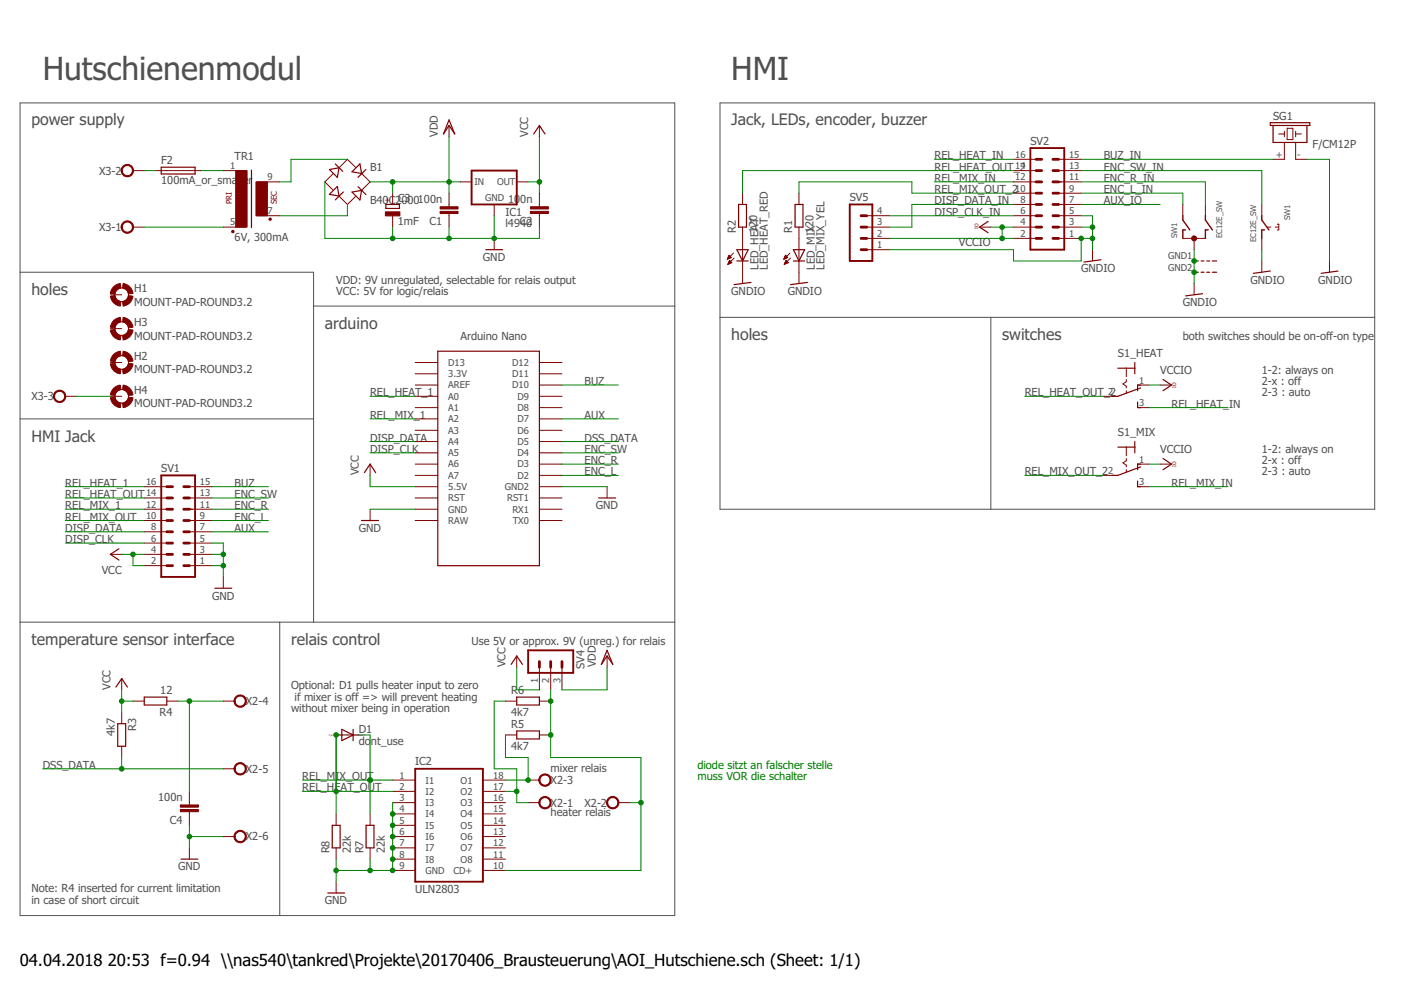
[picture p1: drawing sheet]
<svg xmlns="http://www.w3.org/2000/svg" width="297mm" height="210mm" viewBox="0 0 297 210" stroke-linecap="round" stroke-linejoin="round" font-family="sans-serif">
<path d="M4.3 21.8h138.8v172.3h-138.8zM152.7 21.8h138.8v86.2h-138.8zM4.3 57.7h62.2v74.2M66.5 64.9h76.6M152.7 67.3h138.8M210.1 67.3v40.7M4.3 88.8h62.2M4.3 131.9h138.8M59.3 131.9v62.2" fill="none" stroke="#505050" stroke-width=".21"/>
<g fill="none" stroke="#800000" stroke-width=".21">
<path d="M28.2 36.2h2.4M33 36.2h9.6M47.3 36.2h4.8M54.5 38.6h4.8M70.6 36.9l-1.7 1.7 1.7 1.7M75.4 35.5l-1.7-1.7-1.8 1.8M76.7 36.8l1.8 1.8-1.8 1.8M95.2 26.6v2.4M97.6 38.6h2.4M109.6 38.6h2.4M114.4 26.6v2.4M214.9 36.2h4.8"/>
<path d="M214.9 38.6h4.8M214.9 33.8h4.8M224.5 36.2h4.7M224.5 38.6h4.7M224.5 33.8h4.7M271.1 28.4h1.2M272.3 30.2v3.6h-2.4M272.3 27.8v1.2M272.9 27.2h1.2v2.4h-1.2zM274.7 30.2v3.6h2.4M274.7 28.4h1.2M274.7 27.8v1.2"/>
<path d="M28.2 48.2h2.4M47.3 48.2h4.8M54.5 45.7h4.8M71.9 41.6l1.8 1.7 1.7-1.6M83.2 41v2.3M83.2 45.7v2.5M95.2 41v2.8M95.2 45.3v2.9M104.8 43.3v2.4M104.8 50.5v2.4M114.4 41v2.8M114.4 45.3v2.9"/>
<path d="M154.2 54.9h.2M154.3 54.8h.3M154.3 54.7h.6M154.3 56h.1M154.4 54.6h.6M154.4 55.9h.2M154.4 54.4h.5M154.4 55.8h.5M154.5 54.3h.3M154.5 55.7h.7M154.5 54.2h.2M154.5 55.6h.5"/>
<path d="M154.6 54.1l.4 .5-.8 .4zM154.6 55.5h.3M154.6 55.4h.2M154.7 55.2h.1M154.7 55.2l.5 .5-.9 .3zM155.5 53.7l-1.3 1.3M155.6 54.7l-1.3 1.3M157.4 41v2.3M157.4 48.2v11.9M166.2 54.9h.1M166.2 54.8h.4M166.3 54.7h.6"/>
<path d="M166.3 56h.1M166.3 54.6h.7M166.3 55.9h.3M166.4 54.4h.5M166.4 55.8h.5M166.4 54.3h.3M166.5 55.7h.6M166.5 54.2h.1M166.5 55.6h.5M166.5 55.5h.4M166.5 54.1l.5 .5-.8 .4zM166.6 55.4h.2"/>
<path d="M166.6 55.2h.1M166.6 55.2l.5 .5-.8 .3zM167.5 53.7l-1.3 1.3M167.6 54.7l-1.3 1.3M169.4 41v2.3M169.4 48.2v11.9M183.8 48.2h4.8M183.8 45.7h4.8M183.8 50.5h4.8M183.8 52.9h4.8M207.7 48.2h2.4M214.9 48.2h4.8"/>
<path d="M214.9 45.7h4.8M214.9 50.5h4.8M214.9 43.3h4.8M214.9 41h4.8M224.5 48.2h4.7M224.5 45.7h4.7M224.5 50.5h4.7M224.5 43.3h4.7M224.5 41h4.7M231.6 52.9v2.4M250.8 50.5h4.8M250.8 43.3v2.4"/>
<path d="M253.2 50.5v2.4M255.6 43.3v2.4M267.5 43.3v2.4M267.5 50.5v2.4M267.5 55.3v2.4M268.7 48.2h.8M270.4 48.2h.7M270.8 47.5h.3v1.2h-.3M281.9 55.3v2.4M23.4 76.9h2.4M23.4 62.5h2.4M23.4 69.7h2.4"/>
<path d="M88 79.2h4.8M88 76.9h4.8M114.4 79.2h4.7M114.4 76.9h4.7M238.8 78.1v1.8M253.2 60.1v2.4M13.8 84h2.4M23.4 84h2.4M78.5 98.4v2.4M88 81.6h4.8M88 98.4h4.8M88 96h4.8"/>
<path d="M88 93.6h4.8M88 91.2h4.8M88 88.8h4.8M88 86.4h4.8M88 84h4.8M114.4 81.6h4.7M114.4 98.4h4.7M114.4 96h4.7M114.4 93.6h4.7M114.4 91.2h4.7M114.4 88.8h4.7M114.4 86.4h4.7"/>
<path d="M114.4 84h4.7M234 84h2.4M238.8 80.5v.4l-.7 .5 .7 .5v.4M238.8 82.8v.6M238.8 94.8v1.8M238.8 97.2v.5l-.7 .4 .7 .5v.4M238.8 99.6v.6M241.2 81.6h2.4M241.2 98.4h2.4M241.2 86.4h2.4M246 81.6h2.4M246 98.4h2.4"/>
<path d="M23.4 117.5h2.4M30.6 110.4h4.8M30.6 108h4.8M30.6 105.6h4.8M30.6 103.2h4.8M30.6 119.9h4.8M30.6 117.5h4.8M30.6 115.1h4.8M30.6 112.8h4.8M40.2 110.4h4.8M40.2 108h4.8M40.2 105.6h4.8"/>
<path d="M40.2 103.2h4.8M40.2 119.9h4.8M40.2 117.5h4.8M40.2 115.1h4.8M40.2 112.8h4.8M78.5 108v2.4M88 110.4h4.8M88 108h4.8M88 105.6h4.8M88 103.2h4.8M88 100.8h4.8M114.4 110.4h4.7"/>
<path d="M114.4 108h4.7M114.4 105.6h4.7M114.4 103.2h4.7M114.4 100.8h4.7M128.7 103.2v2.4M234 100.8h2.4M241.2 103.2h2.4M47.3 122.3v2.4M109.6 139.1v2.4M128.7 139.1v2.4M25.8 143.9v2.4M25.8 151v2.4"/>
<path d="M25.8 158.2v2.4M28.2 148.7h2.4M35.4 148.7h2.4M47.3 148.7h2.4M71.3 155.8h4.8M107.2 148.7h2.4M107.2 155.8h2.4M114.4 148.7h2.4M114.4 141.5v4.8M114.4 155.8h2.4M116.8 141.5v4.8M119.1 141.5v4.8"/>
<path d="M40.2 167.8v2.9M40.2 172.1v2.9M40.2 179.8v2.4M47.3 177.4h2.4M47.3 163h2.4M71.3 172.6v2.4M71.3 179.8v2.4M78.5 172.6v2.4M78.5 179.8v2.4M83.2 165.4h4.8M83.2 167.8h4.8M83.2 170.2h4.8"/>
<path d="M83.2 172.6h4.8M83.2 175h4.8M83.2 177.4h4.8M83.2 179.8h4.8M102.4 165.4h4.8M102.4 167.8h4.8M102.4 170.2h4.8M102.4 172.6h4.8M102.4 175h4.8M102.4 177.4h4.8M102.4 179.8h4.8M112 165.4h2.4"/>
<path d="M112 170.2h2.4M131.1 170.2h2.4M71.3 186.9v2.4M83.2 182.2h4.8M83.2 184.6h4.8M102.4 182.2h4.8M102.4 184.6h4.8"/>
<circle cx="25.8" cy="69.7" r="1.44"/>
<circle cx="25.8" cy="76.9" r="1.44"/>
<circle cx="25.8" cy="62.5" r="1.44"/>
<circle cx="25.8" cy="84" r="1.44"/>
</g>
<g fill="none" stroke="#800000" stroke-width=".25">
<path d="M34.2 35.5h7.2v1.4h-7.2zM53.3 36.1v12.2M69.8 35.9l2.1-.3-.4 2zM71.1 34.8l1.6 1.5M71.5 39.5l.4 2.1-2.1-.4zM75.9 39.6l1.7 1.7M76.3 34.7l.4 2.1-2.1-.4zM77.6 35.9l-1.7 1.7M95.2 25.4l1.2 3-1.2-1.8-1.2 1.8zM113.2 28.4l1.2-1.8 1.1 1.8M269.3 26h8.4v.6h-8.4zM269.9 26.6v3.6h7.2v-3.6"/>
<path d="M72.8 40.7l-1.7 1.7M74.6 40.7l2.1-.3-.4 2zM81.8 43.3h2.9v.9h-2.9zM103 52.9h3.6M156.2 52.9h2.4l-1.2 2.4zM156.2 55.3h2.4M156.6 43.3h1.7v4.9h-1.7zM159.2 59.9l-3.6 .4M168.2 52.9h2.4l-1.2 2.4zM168.2 55.3h2.4M168.6 43.3h1.6v4.9h-1.6zM171.2 59.9l-3.6 .4"/>
<path d="M209.5 46.9l-1.8 1.3 1.8 1.1M233.4 55.1l-3.6 .5M253.2 55.3h.9M253.2 57.7h.9M254.7 55.3h.6M254.7 57.7h.6M255.9 55.3h.6M255.9 57.7h.6M257 55.3h1M257 57.7h1M269.3 57.5l-3.6 .5M283.7 57.5l-3.6 .5"/>
<path d="M92.8 74.5h21.6v45.4h-21.6zM237 78.1h3.6M240.6 76.9v2.3M255 62.3l-3.6 .4M237 94.8h3.6M240.6 93.6v2.4M241.2 85.2v1.2h.6M241.8 82.3l-4.8 1.7h-1.2M241.8 81.6h-.6v1.2M241.8 98.4h-.6v1.2M241.8 99l-4.8 1.8h-1.2M246.6 80.5l1.8 1.1-1.8 1.2"/>
<path d="M246.6 97.2l1.8 1.2-1.8 1.2M25.2 116.4l-1.8 1.1 1.8 1.2M76.7 110.4h3.5M77.3 100.2l1.2-1.8 1.2 1.8M126.9 105.6h3.6M241.2 102v1.2h.6M45.6 124.7h3.5M128.7 137.9l1.2 3-1.2-1.8-1.2 1.8zM24.6 145.7l1.2-1.8 1.2 1.8M25 153.4h1.6v4.8h-1.6zM30.6 147.8h4.8v1.7h-4.8zM72.5 154.6l2.4 1.2-2.4 1.2z"/>
<path d="M74.9 154.6v2.4M108.4 140.9l1.2-1.8 1.2 1.8M109.6 147.8h4.8v1.7h-4.8zM109.6 155h4.8v1.7h-4.8zM70.4 175h1.7v4.8h-1.7zM77.6 175h1.7v4.8h-1.7zM38.4 182.2h3.6M69.5 189.3h3.6"/>
</g>
<path d="M100 36.2h9.6v7.1h-9.6zM218.5 31.4h7.1v21.5h-7.1zM180.2 43.3h4.8v12h-4.8zM34.2 100.8h7.2v21.5h-7.2zM112 137.9h9.5v4.8h-9.5zM88 163h14.4v23.9h-14.4z" fill="none" stroke="#800000" stroke-width=".4"/>
<g fill="none" stroke="#800000" stroke-width=".59">
<path d="M219.7 38.6h1.2M219.7 36.2h1.2M219.7 33.8h1.2M223.2 38.6h1.3M223.2 36.2h1.3M223.2 33.8h1.3M182.6 45.7h1.2M182.6 48.2h1.2M182.6 50.5h1.2M182.6 52.9h1.2M219.7 41h1.2M219.7 43.3h1.2"/>
<path d="M219.7 45.7h1.2M219.7 48.2h1.2M219.7 50.5h1.2M223.2 41h1.3M223.2 43.3h1.3M223.2 45.7h1.3M223.2 48.2h1.3M223.2 50.5h1.3M35.4 110.4h1.2M35.4 112.8h1.2M35.4 115.1h1.2M35.4 117.5h1.2"/>
<path d="M35.4 119.9h1.2M35.4 108h1.2M35.4 105.6h1.2M35.4 103.2h1.2M39 110.4h1.2M39 112.8h1.2M39 115.1h1.2M39 117.5h1.2M39 119.9h1.2M39 108h1.2M39 105.6h1.2M39 103.2h1.2"/>
<path d="M114.4 140.3v1.2M116.8 140.3v1.2M119.1 140.3v1.2"/>
</g>
<g fill="#800000" stroke="#800000" stroke-width=".21">
<path d="M114.6 169.2a1.31 1.31 0 0 1 2.1 .3 1.31 1.31 0 0 1-.8 1.9 1.31 1.31 0 0 1-1.7-1.2h.3a1.08 1.08 0 0 1 1.5-1 1.08 1.08 0 0 1 .2 1.8 1.08 1.08 0 0 1-1.7-.5v-.3h-.3z" fill-rule="evenodd"/>
<path d="M129 169.2a1.32 1.32 0 0 1 2.1 .4 1.32 1.32 0 0 1-.9 1.9 1.32 1.32 0 0 1-1.6-1.3h.2a1.09 1.09 0 0 1 1.6-.9 1.09 1.09 0 0 1 .2 1.8 1.09 1.09 0 0 1-1.7-.6l-.1-.3h-.2z" fill-rule="evenodd"/>
<path d="M114.6 164.5a1.31 1.31 0 0 1 2.1 .2 1.31 1.31 0 0 1-.8 2 1.31 1.31 0 0 1-1.7-1.3h.3a1.07 1.07 0 0 1 1.5-1 1.07 1.07 0 0 1 .2 1.8 1.07 1.07 0 0 1-1.7-.5v-.3h-.3z" fill-rule="evenodd"/>
<path d="M50 147.7a1.31 1.31 0 0 1 2.1 .3 1.31 1.31 0 0 1-.8 1.9 1.31 1.31 0 0 1-1.7-1.2h.2a1.07 1.07 0 0 1 1.6-1.1 1.07 1.07 0 0 1 .2 1.8 1.07 1.07 0 0 1-1.7-.5l-.1-.2h-.2z" fill-rule="evenodd"/>
<path d="M50 162.1a1.31 1.31 0 0 1 2.1 .2 1.31 1.31 0 0 1-.8 2 1.31 1.31 0 0 1-1.7-1.3h.2a1.07 1.07 0 0 1 1.6-1 1.07 1.07 0 0 1 .2 1.8 1.07 1.07 0 0 1-1.7-.5l-.1-.3h-.2z" fill-rule="evenodd"/>
<path d="M50 176.4a1.31 1.31 0 0 1 2.1 .3 1.31 1.31 0 0 1-.8 1.9 1.31 1.31 0 0 1-1.7-1.2h.2a1.08 1.08 0 0 1 1.6-1 1.08 1.08 0 0 1 .2 1.8 1.08 1.08 0 0 1-1.7-.5l-.1-.3h-.2z" fill-rule="evenodd"/>
<path d="M26.1 60.1a2.38 2.38 0 0 1 2.1 2.1l-1 .1-.4-.8-.8-.4z" fill-rule="evenodd"/>
<path d="M24 60.9l.6-.5 .9-.3 .1 1-.8 .4-.4 .8-1-.1z" fill-rule="evenodd"/>
<path d="M23.4 62.8l1-.1 .4 .8 .8 .4-.1 1a2.38 2.38 0 0 1-2.1-2.1z" fill-rule="evenodd"/>
<path d="M27.2 62.7l1 .1a2.38 2.38 0 0 1-2.1 2.1l-.1-1 .8-.4z" fill-rule="evenodd"/>
<path d="M26.1 74.5a2.38 2.38 0 0 1 2.1 2.1l-1 .1-.4-.9-.8-.4z" fill-rule="evenodd"/>
<path d="M24 75.3l.6-.5 .9-.3 .1 .9-.8 .4-.4 .9-1-.1z" fill-rule="evenodd"/>
<path d="M23.4 77.2l1-.2 .4 .9 .8 .4-.1 .9a2.38 2.38 0 0 1-2.1-2z" fill-rule="evenodd"/>
<path d="M27.2 77l1 .2a2.38 2.38 0 0 1-2.1 2l-.1-.9 .8-.4z" fill-rule="evenodd"/>
<path d="M26.1 67.3a2.38 2.38 0 0 1 2.1 2.1l-1 .1-.4-.8-.8-.5z" fill-rule="evenodd"/>
<path d="M24.2 67.8l1.3-.5 .1 .9-.8 .5-.4 .8-1-.1 .3-.9z" fill-rule="evenodd"/>
<path d="M23.4 70l1-.1 .4 .8 .8 .4-.1 1a2.38 2.38 0 0 1-2.1-2.1z" fill-rule="evenodd"/>
<path d="M27.2 69.9l1 .1a2.38 2.38 0 0 1-2.1 2.1l-.1-1 .8-.4z" fill-rule="evenodd"/>
<path d="M26.1 47.2a1.32 1.32 0 0 1 2.1 .3 1.32 1.32 0 0 1-.9 2 1.32 1.32 0 0 1-1.6-1.3h.2a1.09 1.09 0 0 1 1.6-1 1.09 1.09 0 0 1 .2 1.9 1.09 1.09 0 0 1-1.7-.7l-.1-.2h-.2z" fill-rule="evenodd"/>
<path d="M26.1 35.2a1.32 1.32 0 0 1 2.1 .3 1.32 1.32 0 0 1-.9 2 1.32 1.32 0 0 1-1.6-1.3h.2a1.08 1.08 0 0 1 1.6-.9 1.08 1.08 0 0 1 .2 1.8 1.08 1.08 0 0 1-1.7-.7l-.1-.2h-.2z" fill-rule="evenodd"/>
<path d="M11.7 83.1a1.31 1.31 0 0 1 2.1 .3 1.31 1.31 0 0 1-.8 1.9 1.31 1.31 0 0 1-1.7-1.3h.3a1.08 1.08 0 0 1 1.5-.9 1.08 1.08 0 0 1 .2 1.7 1.08 1.08 0 0 1-1.7-.5v-.3h-.3z" fill-rule="evenodd"/>
<path d="M26.1 81.7a2.33 2.33 0 0 1 2.1 2l-1 .2-.4-.9-.8-.4z" fill-rule="evenodd"/>
<path d="M24.2 82.2l1.3-.5 .1 .9-.8 .4-.4 .9-1-.2 .3-.9z" fill-rule="evenodd"/>
<path d="M23.4 84.3l1-.1 .4 .9 .8 .4-.1 .9a2.38 2.38 0 0 1-2.1-2.1z" fill-rule="evenodd"/>
<path d="M26 85.5l.8-.4 .4-.9 1 .1a2.38 2.38 0 0 1-2.1 2.1z" fill-rule="evenodd"/>
<circle cx="49.4" cy="49.1" r=".27"/>
<circle cx="57.3" cy="46.5" r=".27"/>
<circle cx="253.2" cy="50.5" r=".53"/>
</g>
<g fill="#800000" stroke="#800000" stroke-width=".21">
<path d="M50 36.2h2.4v12h-2.4z"/>
<path d="M54.3 38.6h2.4v7.2h-2.4z"/>
<path d="M93.3 43.8h3.8v.5h-3.8z"/>
<path d="M93.3 44.8h3.8v.5h-3.8z"/>
<path d="M112.5 43.8h3.8v.5h-3.8z"/>
<path d="M112.5 44.8h3.8v.5h-3.8z"/>
<path d="M81.7 44.9h3.1v.9h-3.1z"/>
<path d="M38.2 170.7h3.9v.4h-3.9z"/>
<path d="M38.2 171.6h3.9v.5h-3.9z"/>
</g>
<path d="M250.8 45.7v1l1.5 2M251.4 48.7h-.6v1.8M255.6 45.7v1l1.4 2M256.2 48.7h-.6v1.8M267.5 45.7v1l1.5 2M268.1 48.7h-.6v1.8" fill="none" stroke="#800000" stroke-width=".3"/>
<g fill="none" stroke="#008000" stroke-width=".21">
<path d="M30.6 36.2h2.4M42.6 36.2h4.7M68.9 38.6v11.9h45.5v-2.3M73.7 33.8h-12v4.8h-2.4M78.5 38.6h19.1M83.2 38.6v2.4M95.2 29v12M112 38.6h2.4M114.4 29v12M198.1 38.6h16.8M198.1 33.8h16.8M214.9 36.2h-57.5v4.8"/>
<path d="M229.2 36.2h38.3v7.1M229.2 38.6h26.4v4.7M229.2 33.8h40.7M277.1 33.8h4.8v21.5M30.6 48.2h16.7M73.7 43.3v2.4h-14.4M83.2 48.2v2.3M95.2 48.2v2.3M104.8 45.7v4.8M169.4 41v-2.4h23.9v2.4h21.6M188.6 45.7h26.3M188.6 50.5h26.3"/>
<path d="M210.1 48.2h4.8M212.5 48.2v2.3M214.9 43.3h-21.6v4.9h-4.7M229.2 45.7h2.4v7.2M229.2 41h21.6v2.3M229.2 43.3h16.8M229.2 48.2h2.4M231.6 50.5h-2.4v4.8h-14.3v-2.4h-26.3M253.2 52.9v7.2M267.5 52.9v2.4M16.2 84h7.2M78.5 84h9.5"/>
<path d="M78.5 88.8h9.5M78.5 93.6h9.5M78.5 96h9.5M119.1 88.8h12M119.1 93.6h12M119.1 81.6h12M119.1 98.4h12M119.1 96h12M217.3 84h16.7M243.6 81.6h2.4M243.6 98.4h2.4M243.6 86.4h16.7"/>
<path d="M13.8 103.2h16.8M13.8 108h16.8M13.8 112.8h16.8M13.8 115.1h16.8M13.8 110.4h16.8M13.8 105.6h16.8M25.8 117.5h4.8M28.2 117.5v2.4h2.4M45 103.2h11.9M45 108h11.9M45 112.8h11.9M45 117.5h2.3"/>
<path d="M45 115.1h2.3v7.2M45 119.9h2.3M45 110.4h11.9M45 105.6h11.9M78.5 100.8v2.4h9.5M78.5 108h9.5M119.1 103.2h9.6M119.1 100.8h12M217.3 100.8h16.7M243.6 103.2h16.7M25.8 146.3v4.7M25.8 148.7h2.4"/>
<path d="M37.8 148.7h9.5M40.2 148.7v19.1M71.3 155.8v16.8M76.1 155.8h2.4v16.8M107.2 148.7h-2.4v14.3h4.8v7.2h2.4M107.2 155.8v4.8h4.8v4.8h-4.8M109.6 141.5v4.8h4.8M116.8 146.3v14.3h19.1v24h-28.7M128.7 141.5v4.8h-9.6M9.1 163h38.2M25.8 160.6v2.4M40.2 177.4h7.1"/>
<path d="M40.2 175v4.8M64.1 167.8h19.1M64.1 165.4h19.1M83.2 170.2v14.4h-11.9M107.2 167.8h2.4M133.5 170.2h2.4M71.3 182.2v4.7M78.5 182.2v2.4"/>
</g>
<g fill="#008000" stroke="#008000" stroke-width=".21">
<circle cx="25.8" cy="163" r=".49"/>
<circle cx="95.2" cy="50.5" r=".49"/>
<circle cx="104.8" cy="50.5" r=".49"/>
<circle cx="83.2" cy="50.5" r=".49"/>
<circle cx="47.3" cy="119.9" r=".49"/>
<circle cx="47.3" cy="117.5" r=".49"/>
<circle cx="78.5" cy="184.6" r=".49"/>
<circle cx="71.3" cy="184.6" r=".49"/>
<circle cx="83.2" cy="172.6" r=".49"/>
<circle cx="83.2" cy="175" r=".49"/>
<circle cx="83.2" cy="177.4" r=".49"/>
<circle cx="83.2" cy="179.8" r=".49"/>
<circle cx="83.2" cy="182.2" r=".49"/>
<circle cx="83.2" cy="184.6" r=".49"/>
<circle cx="40.2" cy="177.4" r=".49"/>
<circle cx="114.4" cy="38.6" r=".49"/>
<circle cx="28.2" cy="117.5" r=".49"/>
<circle cx="25.8" cy="148.7" r=".49"/>
<circle cx="71.3" cy="167.8" r=".49"/>
<circle cx="71.3" cy="155.8" r=".49"/>
<circle cx="78.5" cy="165.4" r=".49"/>
<circle cx="212.5" cy="48.2" r=".49"/>
<circle cx="212.5" cy="50.5" r=".49"/>
<circle cx="231.6" cy="50.5" r=".49"/>
<circle cx="229.2" cy="50.5" r=".49"/>
<circle cx="231.6" cy="48.2" r=".49"/>
<circle cx="253.2" cy="55.3" r=".49"/>
<circle cx="253.2" cy="57.7" r=".49"/>
<circle cx="112" cy="165.4" r=".49"/>
<circle cx="109.6" cy="167.8" r=".49"/>
<circle cx="95.2" cy="38.6" r=".49"/>
<circle cx="83.2" cy="38.6" r=".49"/>
<circle cx="135.9" cy="170.2" r=".49"/>
<circle cx="116.8" cy="148.7" r=".49"/>
<circle cx="116.8" cy="155.8" r=".49"/>
<circle cx="40.2" cy="148.7" r=".49"/>
</g>
<g font-size="6.8" fill="#505050">
<text x="9" y="17">Hutschienenmodul</text>
<text x="155" y="17">HMI</text>
</g>
<g font-size="3.5">
<text x="4.2" y="204.7">04.04.2018</text>
<text x="22.9" y="204.7">20:53 f=0.94 \\nas540\tankred\Projekte\20170406_Brausteuerung\AOI_Hutschiene.sch (Sheet: 1/1)</text>
</g>
<g font-size="3.4" fill="#505050">
<text x="6.7" y="26.6">power supply</text>
<text x="155" y="26.6">Jack, LEDs, encoder, buzzer</text>
<text x="6.7" y="62.5">holes</text>
<text x="68.9" y="69.7">arduino</text>
<text x="155" y="72.1">holes</text>
<text x="212.5" y="72.1">switches</text>
<text x="6.7" y="93.6">HMI Jack</text>
<text x="6.7" y="136.7">temperature sensor interface</text>
<text x="61.7" y="136.7">relais control</text>
</g>
<g font-size="2.3" fill="#505050">
<text x="92.8" y="29" transform="rotate(-90 92.8 29)">VDD</text>
<text x="112" y="29" transform="rotate(-90 112 29)">VCC</text>
<text x="269.9" y="25.4">SG1</text>
<text x="34.2" y="34.9">F2</text>
<text x="49.7" y="34">TR1</text>
<text x="198.1" y="33.8">REL_HEAT_IN</text>
<text x="218.5" y="30.7">SV2</text>
<text x="234" y="33.8">BUZ_IN</text>
<text x="278.3" y="31.4">F/CM12P</text>
<text x="21" y="37">X3-2</text>
<text x="34.2" y="38.9">100mA_or_sma</text>
<text x="50.4" y="38.9">lle</text>
<text x="52.7" y="38.9">r</text>
<text x="78.5" y="36.2">B1</text>
<text x="198.1" y="36.2">REL_HEAT_OUT_2</text>
<text x="198.1" y="38.6">REL_MIX_IN</text>
<text x="198.1" y="41">REL_MIX_OUT_2</text>
<text x="234" y="36.2">ENC_SW_IN</text>
<text x="234" y="38.6">ENC_R_IN</text>
<text x="234" y="41">ENC_L_IN</text>
<text x="78.5" y="43.4">B40C2C0300100n</text>
<text x="84.3" y="47.7">1mF</text>
<text x="91.1" y="47.8">C1</text>
<text x="107.2" y="45.8">IC1</text>
<text x="107.7" y="43">100n</text>
<text x="180.2" y="42.6">SV5</text>
<text x="198.1" y="43.4">DISP_DATA_IN</text>
<text x="198.1" y="45.8">DISP_CLK_IN</text>
<text x="234" y="43.4">AUX_IO</text>
<text x="21" y="49">X3-1</text>
<text x="49.7" y="51.1">6V, 300mA</text>
<text x="107.2" y="48.1">l49C2</text>
<text x="110.3" y="48.1">40</text>
<text x="156" y="49.3" transform="rotate(-90 156 49.3)">R2</text>
<text x="168" y="49.3" transform="rotate(-90 168 49.3)">R1</text>
<text x="172.8" y="49.2" transform="rotate(-90 172.8 49.2)">X</text>
<text x="203.3" y="52.2">VCCIO</text>
<text x="102.4" y="55.3">GND</text>
<text x="160.8" y="57.2" transform="rotate(-90 160.8 57.2)">LED_HE1A2T0</text>
<text x="162.8" y="57.2" transform="rotate(-90 162.8 57.2)">LED_HEAT_RED</text>
<text x="172.8" y="57.2" transform="rotate(-90 172.8 57.2)">LED_MI120</text>
<text x="174.8" y="57.2" transform="rotate(-90 174.8 57.2)">LED_MIX_YEL</text>
<text x="229.2" y="57.7">GNDIO</text>
<text x="28.4" y="64.8">MOUNT-PAD-ROUND3.2</text>
<text x="28.4" y="62">H1</text>
<text x="71.3" y="60.1">VDD: 9V unregulated, selectable for relais output</text>
<text x="71.3" y="62.5">VCC: 5V for logic/relais</text>
<text x="155" y="62.5">GNDIO</text>
<text x="167" y="62.5">GNDIO</text>
<text x="250.8" y="64.9">GNDIO</text>
<text x="265.1" y="60.1">GNDIO</text>
<text x="279.5" y="60.1">GNDIO</text>
<text x="28.4" y="69.1">H3</text>
<text x="28.4" y="72">MOUNT-PAD-ROUND3.2</text>
<text x="28.4" y="76.3">H2</text>
<text x="97.6" y="72.1">Arduino Nano</text>
<text x="237" y="75.7">S1_HEAT</text>
<text x="250.8" y="72.1">both switches should be on-off-on type</text>
<text x="28.4" y="79.2">MOUNT-PAD-ROUND3.2</text>
<text x="28.4" y="83.5">H4</text>
<text x="123.9" y="81.6">BUZ</text>
<text x="246" y="79.3">VCCIO</text>
<text x="267.5" y="79.3">1-2: always on</text>
<text x="267.5" y="81.6">2-x : off</text>
<text x="6.7" y="84.9">X3-3</text>
<text x="28.4" y="86.4">MOUNT-PAD-ROUND3.2</text>
<text x="78.5" y="84">REL_HEAT_1</text>
<text x="78.5" y="88.8">REL_MIX_1</text>
<text x="123.9" y="88.8">AUX</text>
<text x="217.3" y="84">REL_HEAT_OUT_2</text>
<text x="248.4" y="86.4">REL_HEAT_IN</text>
<text x="267.5" y="84">2-3 : auto</text>
<text x="78.5" y="93.6">DISP_DATA</text>
<text x="123.9" y="93.6">DSS_DATA</text>
<text x="237" y="92.4">S1_MIX</text>
<text x="34.2" y="100.1">SV1</text>
<text x="76.1" y="100.8" transform="rotate(-90 76.1 100.8)">VCC</text>
<text x="78.5" y="96">DISP_CLK</text>
<text x="123.9" y="100.8">ENC_L</text>
<text x="123.9" y="98.4">ENC_R</text>
<text x="123.9" y="96">ENC_SW</text>
<text x="217.3" y="100.8">REL_MIX_OUT_2</text>
<text x="246" y="96">VCCIO</text>
<text x="267.5" y="96">1-2: always on</text>
<text x="267.5" y="98.4">2-x : off</text>
<text x="267.5" y="100.8">2-3 : auto</text>
<text x="13.8" y="103.2">REL_HEAT_1</text>
<text x="13.8" y="108">REL_MIX_1</text>
<text x="13.8" y="105.6">REL_HEAT_OUT</text>
<text x="49.7" y="103.2">BUZ</text>
<text x="49.7" y="108">ENC_R</text>
<text x="49.7" y="105.6">ENC_SW</text>
<text x="126.3" y="108">GND</text>
<text x="248.4" y="103.2">REL_MIX_IN</text>
<text x="13.8" y="112.8">DISP_DATA</text>
<text x="13.8" y="110.4">REL_MIX_OUT</text>
<text x="49.7" y="110.4">ENC_L</text>
<text x="49.7" y="112.8">AUX</text>
<text x="76.1" y="112.8">GND</text>
<text x="13.8" y="115.1">DISP_CLK</text>
<text x="21.6" y="121.6">VCC</text>
<text x="44.9" y="127.1">GND</text>
<text x="100" y="136.7">Use 5V or approx. 9V (unreg.) for relais</text>
<text x="107.2" y="141.5" transform="rotate(-90 107.2 141.5)">VCC</text>
<text x="123.9" y="141.9" transform="rotate(-90 123.9 141.9)">SV4</text>
<text x="126.3" y="141.5" transform="rotate(-90 126.3 141.5)">VDD</text>
<text x="23.4" y="146.3" transform="rotate(-90 23.4 146.3)">VCC</text>
<text x="34" y="147.2">12</text>
<text x="52.1" y="149.5">X2-4</text>
<text x="61.7" y="146">Optional: D1 pulls heater input to zero</text>
<text x="62.4" y="148.5">if mixer is off =&gt; will prevent heating</text>
<text x="108.4" y="147.2">R6</text>
<text x="24.4" y="156" transform="rotate(-90 24.4 156)">4k7</text>
<text x="28.9" y="155" transform="rotate(-90 28.9 155)">R3</text>
<text x="33.8" y="151.7">R4</text>
<text x="61.7" y="151">without mixer being in operation</text>
<text x="76.1" y="155.4">D1</text>
<text x="108.4" y="151.8">4k7</text>
<text x="108.4" y="154.4">R5</text>
<text x="76.1" y="158">do</text>
<text x="78.6" y="158">nt_use</text>
<text x="108.4" y="158.9">4k7</text>
<text x="9" y="163">DSS_DATA</text>
<text x="52.1" y="163.8">X2-5</text>
<text x="64.1" y="167.8">REL_HEAT_OUT</text>
<text x="64.1" y="165.4">REL_MIX_OUT</text>
<text x="88" y="162.3">IC2</text>
<text x="116.7" y="163.7">mixer relais</text>
<text x="116.7" y="166.2">X2-3</text>
<text x="33.5" y="169.8">100n</text>
<text x="116.7" y="173.1">heater relais</text>
<text x="116.7" y="171">X2-1</text>
<text x="123.9" y="171">X2-2</text>
<text x="36" y="174.6">C4</text>
<text x="52.1" y="178.2">X2-6</text>
<text x="37.8" y="184.5">GND</text>
<text x="69.9" y="181" transform="rotate(-90 69.9 181)">R8</text>
<text x="74.4" y="181" transform="rotate(-90 74.4 181)">22k</text>
<text x="77" y="181" transform="rotate(-90 77 181)">R7</text>
<text x="81.6" y="181" transform="rotate(-90 81.6 181)">22k</text>
<text x="6.7" y="189.2">Note: R4 inserted for current limitation</text>
<text x="6.7" y="191.7">in case of short circuit</text>
<text x="68.9" y="191.7">GND</text>
<text x="88" y="189.3">ULN2803</text>
</g>
<g font-size="2.3" fill="#008000">
<text x="147.9" y="163">diode sitzt an falscher stelle</text>
<text x="147.9" y="165.4">muss VOR die schalter</text>
</g>
<g font-size="2" fill="#505050">
<text x="48.8" y="35.8">1</text>
<text x="215.3" y="35.8">14</text>
<text x="215.3" y="33.5">16</text>
<text x="226.6" y="35.8">13</text>
<text x="226.6" y="33.5">15</text>
<text x="270.5" y="33.5">+</text>
<text x="275" y="33.5">-</text>
<text x="56.7" y="38.2">9</text>
<text x="100.6" y="39.2">IN</text>
<text x="105.4" y="39.2">OUT</text>
<text x="215.3" y="40.6">10</text>
<text x="215.3" y="38.2">12</text>
<text x="226.6" y="40.6">9</text>
<text x="226.6" y="38.2">11</text>
<text x="48.8" y="47.8">5</text>
<text x="56.7" y="45.4">7</text>
<text x="102.9" y="42.6">GND</text>
<text x="186" y="47.8">3</text>
<text x="186" y="45.4">4</text>
<text x="216.4" y="47.8">4</text>
<text x="216.4" y="45.4">6</text>
<text x="216.4" y="43">8</text>
<text x="226.6" y="47.8">3</text>
<text x="226.6" y="45.4">5</text>
<text x="226.6" y="43">7</text>
<text x="186" y="52.6">1</text>
<text x="186" y="50.2">2</text>
<text x="216.4" y="50.2">2</text>
<text x="226.6" y="50.2">1</text>
<text x="247.7" y="55">GND1</text>
<text x="247.7" y="57.4">GND2</text>
<text x="95" y="77.6">D13</text>
<text x="108.6" y="77.6">D12</text>
<text x="95" y="80">3.3V</text>
<text x="95" y="82.4">AREF</text>
<text x="108.6" y="80">D11</text>
<text x="108.6" y="82.4">D10</text>
<text x="235" y="83.7">2</text>
<text x="241.5" y="81.3">1</text>
<text x="95" y="89.5">A2</text>
<text x="95" y="87.2">A1</text>
<text x="95" y="84.8">A0</text>
<text x="109.7" y="89.5">D7</text>
<text x="109.7" y="87.2">D8</text>
<text x="109.7" y="84.8">D9</text>
<text x="241.5" y="86.1">3</text>
<text x="95" y="91.9">A3</text>
<text x="95" y="94.3">A4</text>
<text x="109.7" y="94.3">D5</text>
<text x="109.7" y="91.9">D6</text>
<text x="95" y="101.5">A7</text>
<text x="95" y="99.1">A6</text>
<text x="95" y="96.7">A5</text>
<text x="109.7" y="101.5">D2</text>
<text x="109.7" y="99.1">D3</text>
<text x="109.7" y="96.7">D4</text>
<text x="235" y="100.5">2</text>
<text x="241.5" y="98.1">1</text>
<text x="31" y="107.6">12</text>
<text x="31" y="105.2">14</text>
<text x="31" y="102.8">16</text>
<text x="42.4" y="107.6">11</text>
<text x="42.4" y="105.2">13</text>
<text x="42.4" y="102.8">15</text>
<text x="95" y="106.3">RST</text>
<text x="95" y="103.9">5.5V</text>
<text x="107" y="103.9">GND2</text>
<text x="107.5" y="106.3">RST1</text>
<text x="241.5" y="102.8">3</text>
<text x="31" y="110">10</text>
<text x="32.1" y="112.4">8</text>
<text x="42.4" y="112.4">7</text>
<text x="42.4" y="110">9</text>
<text x="95" y="111.1">RAW</text>
<text x="95" y="108.7">GND</text>
<text x="108.6" y="108.7">RX1</text>
<text x="108.7" y="111.1">TX0</text>
<text x="32.1" y="119.6">2</text>
<text x="32.1" y="117.2">4</text>
<text x="32.1" y="114.8">6</text>
<text x="42.4" y="119.6">1</text>
<text x="42.4" y="117.2">3</text>
<text x="42.4" y="114.8">5</text>
<text x="114" y="144.8" transform="rotate(-90 114 144.8)">1</text>
<text x="116.4" y="144.8" transform="rotate(-90 116.4 144.8)">2</text>
<text x="118.8" y="144.8" transform="rotate(-90 118.8 144.8)">3</text>
<text x="84.7" y="165.1">1</text>
<text x="84.7" y="167.5">2</text>
<text x="90.2" y="166.1">I1</text>
<text x="97.7" y="166.1">O1</text>
<text x="104.6" y="165.1">18</text>
<text x="104.6" y="167.5">17</text>
<text x="84.7" y="169.9">3</text>
<text x="84.7" y="172.2">4</text>
<text x="90.2" y="168.5">I2</text>
<text x="90.2" y="170.9">I3</text>
<text x="90.2" y="173.3">I4</text>
<text x="97.7" y="168.5">O2</text>
<text x="97.7" y="170.9">O3</text>
<text x="97.7" y="173.3">O4</text>
<text x="104.6" y="169.9">16</text>
<text x="104.6" y="172.2">15</text>
<text x="84.7" y="174.6">5</text>
<text x="84.7" y="177">6</text>
<text x="84.7" y="179.4">7</text>
<text x="90.2" y="175.7">I5</text>
<text x="90.2" y="178.1">I6</text>
<text x="97.7" y="175.7">O5</text>
<text x="97.7" y="178.1">O6</text>
<text x="104.6" y="174.6">14</text>
<text x="104.6" y="177">13</text>
<text x="104.6" y="179.4">12</text>
<text x="84.7" y="181.8">8</text>
<text x="84.7" y="184.2">9</text>
<text x="90.2" y="180.5">I7</text>
<text x="90.2" y="182.9">I8</text>
<text x="90.2" y="185.3">GND</text>
<text x="96.2" y="185.3">CD+</text>
<text x="97.7" y="182.9">O8</text>
<text x="97.7" y="180.5">O7</text>
<text x="104.6" y="181.8">11</text>
<text x="104.6" y="184.2">10</text>
</g>
<g font-size="1.7" fill="#800000">
<text x="49.1" y="43.4" transform="rotate(-90 49.1 43.4)">PRI</text>
<text x="58.7" y="43.4" transform="rotate(-90 58.7 43.4)">SEC</text>
<text x="82.7" y="43" transform="rotate(-90 82.7 43)">+</text>
</g>
<g font-size="1.7" fill="#505050">
<text x="273.5" y="46.7" transform="rotate(-90 273.5 46.7)">SW1</text>
<text x="249.6" y="50.5" transform="rotate(-90 249.6 50.5)">SW1</text>
<text x="259.1" y="50.5" transform="rotate(-90 259.1 50.5)">EC12E_SW</text>
<text x="266.3" y="51.4" transform="rotate(-90 266.3 51.4)">EC12E_SW</text>
</g>
<g font-size="1.1" fill="#800000">
<text x="207.5" y="48.6" transform="rotate(-90 207.5 48.6)">IO</text>
<text x="249.4" y="82.3" transform="rotate(-90 249.4 82.3)">IO</text>
<text x="249.4" y="99.1" transform="rotate(-90 249.4 99.1)">IO</text>
</g>
<g font-size=".5" fill="#800080">
<text x="69.8" y="156">SpiceO</text>
<text x="71.4" y="156">rder</text>
<text x="72.5" y="156">1</text>
<text x="74.5" y="156">SpiceOrder 2</text>
</g>
</svg>
